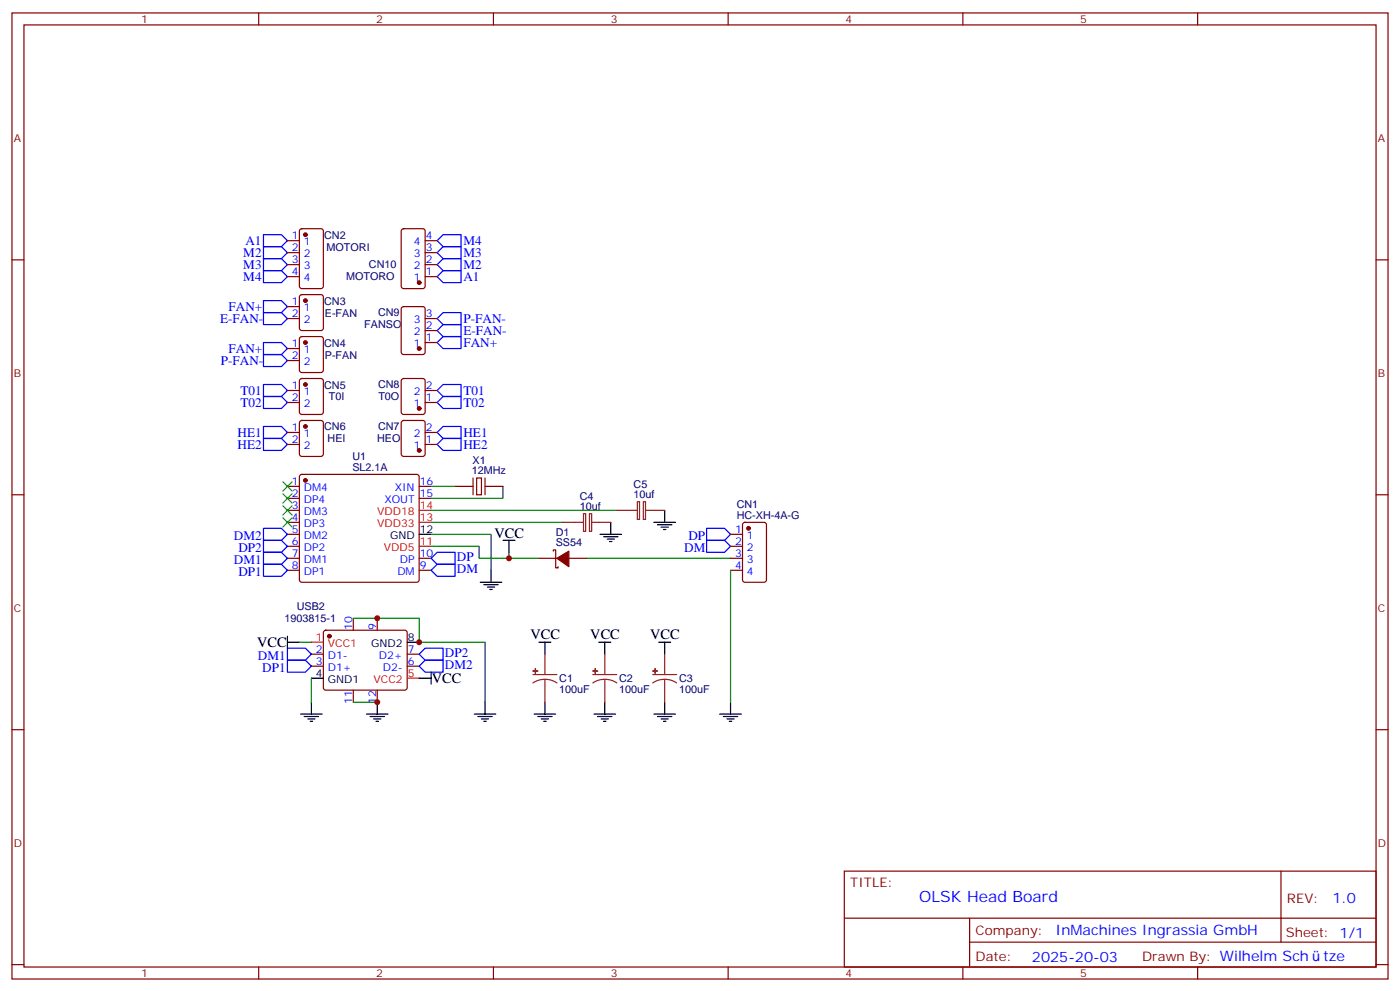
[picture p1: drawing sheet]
<svg xmlns="http://www.w3.org/2000/svg" width="412mm" height="292mm" viewBox="0 0 412 292" stroke-linecap="round" stroke-linejoin="round" font-family="sans-serif">
<g fill="none" stroke="#870000" stroke-width=".35">
<path d="M3.5 3.8h405.4v284.3h-405.4zM7.1 7.3h398.2v277.3h-398.2zM76.2 3.8v3.5M145.3 3.8v3.5M214.5 3.8v3.5M283.6 3.8v3.5M352.8 3.8v3.5M3.5 76.5h3.6M84.7 77.9h3.5M84.7 74.4h3.5M84.7 70.8h3.5M88.4 67.5l.5-.2h5.6l.7 .4v16.5l-.4 .7h-5.9l-.7-.4v-16.5z"/>
<path d="M118.4 67.5l.5-.2h5.6l.7 .4v16.5l-.4 .7h-5.9l-.7-.4v-16.5zM125.2 77.9h3.6M125.2 74.4h3.6M125.2 70.8h3.6M405.3 76.5h3.6M84.7 81.4h3.5M84.7 93.8h3.5M84.7 90.2h3.5M88.4 99.3l.5-.2h5.6l.7 .4v9.4l-.4 .7h-5.9l-.7-.4v-9.4zM88.4 86.9l.5-.2h5.6l.7 .4v9.5l-.4 .6-5.9 .1-.7-.5v-9.4zM118.4 90.4l.5-.2h5.6l.7 .5v12.9l-.4 .7-5.9 .1-.7-.5v-13zM125.2 81.4h3.6"/>
<path d="M125.2 97.3h3.6M125.2 93.8h3.6M84.7 118.5h3.5M84.7 114.9h3.5M84.7 102.6h3.5M84.7 106.1h3.5M88.4 111.6l.5-.2h5.6l.7 .4v9.5l-.4 .6-5.9 .1-.7-.5v-9.4zM118.4 111.6l.5-.2h5.6l.7 .4v9.5l-.4 .6-5.9 .1-.7-.5v-9.4zM125.2 100.8h3.6M125.2 118.5h3.6M125.2 114.9h3.6M84.7 130.8h3.5"/>
<path d="M84.7 127.3h3.5M88.4 139.8l.5-.2h33.9l.5 .2 .2 .5v30.4l-.3 .5-.4 .2h-33.9l-.5-.3-.2-.4v-30.4zM88.4 124l.5-.2h5.6l.7 .4v9.4l-.4 .7h-5.9l-.7-.4v-9.4zM118.4 124l.5-.2h5.6l.7 .4v9.4l-.4 .7h-5.9l-.7-.4v-9.4zM125.2 130.8h3.6M125.2 127.3h3.6M3.5 145.6h3.6M84.7 143.2h3.5M84.7 146.7h3.5M84.7 150.2h3.5M84.7 153.7h3.5M84.7 157.3h3.5"/>
<path d="M123.5 143.2h3.5M123.5 146.7h3.5M134.1 143.2h5.2M140.4 140.7h1.4v4.9h-1.4zM142.9 143.2h5.3M215.2 157.3h3.5M219 153.9l.4-.2h5.7l.6 .5 .1 16.5-.5 .6-5.9 .1-.6-.5-.1-16.5zM405.3 145.6h3.6M84.7 160.8h3.5M84.7 164.3h3.5M84.7 167.9h3.5M123.5 164.3h3.5"/>
<path d="M123.5 167.9h3.5M158.7 164.3h5.3M163 162.2v-.3h.7v5.2h.7v-.3M167.6 164.3h5.3M215.2 160.8h3.5M215.2 164.3h3.5M215.2 167.9h3.5M91.7 192.5h3.5M91.7 196.1h3.5M95.5 185.7l.5-.2h23.2l.5 .2 .2 .5v16.5l-.7 .4h-23.5l-.5-.7v-16.2zM104.1 182v3.5M111.1 182v3.5"/>
<path d="M119.9 192.5h3.6M119.9 196.1h3.6M3.5 214.8h3.6M104.1 203.1v3.6M111.1 203.1v3.6M405.3 214.8h3.6M248.7 256.4h156.6v28.2h-156.6zM377.3 256.4v20.9M248.7 270.2h156.5M285.6 277.3h119.6M285.6 270.2v14.2M3.5 283.9h3.6"/>
<path d="M76.2 284.6v3.5M145.3 284.6v3.5M214.5 284.6v3.5M283.6 284.6v3.5M352.8 284.6v3.5M405.3 283.9h3.6"/>
</g>
<g fill="#870000" stroke="#870000" stroke-width=".35">
<path d="M164 164.3l3.6-2.1v4.6z"/>
<circle cx="90" cy="141.4" r=".53"/>
<circle cx="97" cy="187.3" r=".53"/>
<circle cx="220.5" cy="155.5" r=".53"/>
<circle cx="123.5" cy="83.2" r=".53"/>
<circle cx="123.5" cy="102.6" r=".53"/>
<circle cx="123.5" cy="120.2" r=".53"/>
<circle cx="123.5" cy="132.6" r=".53"/>
<circle cx="90" cy="125.5" r=".53"/>
<circle cx="90" cy="113.2" r=".53"/>
<circle cx="90" cy="100.8" r=".53"/>
<circle cx="90" cy="88.5" r=".53"/>
<circle cx="90" cy="69.1" r=".53"/>
</g>
<path d="M123.5 153.7h3.5M123.5 150.2h3.5M123.5 160.8h3.5M91.7 189h3.5M119.9 199.6h3.6" fill="none" stroke="#f00" stroke-width=".35"/>
<g fill="none" stroke="#000" stroke-width=".35">
<path d="M123.5 157.3h3.5M148.2 159h3.5M149.9 159v3.6M176.7 157.3h6.4M177.8 158h4.2M178.9 158.7h2.1M179.6 159.4h.7M179.9 153.7v3.6M192.6 153.7h6.4M193.7 154.4h4.2M194.7 155.2h2.1M195.4 155.9h.7"/>
<path d="M195.8 150.2v3.5M141.5 171.4h6.3M142.5 172.1h4.3M143.6 172.8h2.1M144.3 173.5h.7M144.6 167.9v3.5M84.7 189h3.5M84.7 187.3v3.5M91.7 199.6h3.5M119.9 189h3.6M123.5 199.6h3.5M127 197.8v3.6"/>
<path d="M158.7 189h3.6M160.5 189v3.5M176.4 189h3.5M178.2 189v3.5M194 189h3.6M195.8 189v3.5M88.5 210.2h6.4M89.6 210.9h4.2M90.7 211.6h2.1M91.4 212.3h.7M91.7 206.7v3.5M107.9 210.2h6.4"/>
<path d="M109 210.9h4.2M110.1 211.6h2.1M110.8 212.3h.7M111.1 206.7v3.5M139.7 210.2h6.3M140.8 210.9h4.2M141.8 211.6h2.1M142.5 212.3h.7M142.9 206.7v3.5M157.3 210.2h6.4M158.4 210.9h4.2M159.5 211.6h2.1"/>
<path d="M160.2 212.3h.7M160.5 206.7v3.5M175 210.2h6.3M176 210.9h4.3M177.1 211.6h2.1M177.8 212.3h.7M178.2 206.7v3.5M192.6 210.2h6.4M193.7 210.9h4.2M194.7 211.6h2.1M195.4 212.3h.7M195.8 206.7v3.5"/>
<path d="M212 210.2h6.4M213.1 210.9h4.2M214.1 211.6h2.2M214.8 212.3h.7M215.2 206.7v3.5"/>
</g>
<g fill="none" stroke="#008700" stroke-width=".35">
<path d="M127 157.3h17.6v10.6M127 143.2h7.1M127 150.2h54.7M127 153.7h38.8M148.2 143.2v3.5h-21.2M127 160.8h14.1v3.5h17.6M149.9 162.6v1.7M172.9 164.3h42.3M215.2 167.9v38.8M88.2 189h3.5M91.7 199.6v7.1M104.1 182h19.4v7h19.4v17.7"/>
<path d="M104.1 206.7h7"/>
</g>
<g fill="none" stroke="#00f" stroke-width=".35">
<path d="M77.6 79.7h5.3l1.8 1.7-1.8 1.8h-5.3zM77.6 76.1h5.3l1.8 1.8-1.8 1.8h-5.3zM77.6 72.6h5.3l1.8 1.8-1.8 1.7h-5.3zM77.6 69.1h5.3l1.8 1.7-1.8 1.8h-5.3zM128.8 70.8l1.7-1.7h5.3v3.5h-5.3zM128.8 74.4l1.7-1.8h5.3v3.5h-5.3zM128.8 77.9l1.7-1.8h5.3v3.6h-5.3zM77.6 88.5h5.3l1.8 1.7-1.8 1.8h-5.3zM77.6 92h5.3l1.8 1.8-1.8 1.7h-5.3zM128.8 81.4l1.7-1.7h5.3v3.5h-5.3zM128.8 97.3l1.7-1.8h5.3v3.6h-5.3zM130.5 92h5.3v3.5h-5.3l-1.7-1.7z"/>
<path d="M77.6 104.4h5.3l1.8 1.7-1.8 1.8h-5.3zM77.6 100.8h5.3l1.8 1.8-1.8 1.8h-5.3zM77.6 113.2h5.3l1.8 1.7-1.8 1.8h-5.3zM77.6 116.7h5.3l1.8 1.8-1.8 1.7h-5.3zM128.8 118.5l1.7-1.8h5.3v3.5h-5.3zM128.8 114.9l1.7-1.7h5.3v3.5h-5.3zM128.8 100.8l1.7-1.7h5.3v3.5h-5.3zM77.6 129h5.3l1.8 1.8-1.8 1.8h-5.3zM77.6 125.5h5.3l1.8 1.8-1.8 1.7h-5.3zM128.8 130.8l1.7-1.8h5.3v3.6h-5.3zM128.8 127.3l1.7-1.8h5.3v3.5h-5.3zM77.6 155.5h5.3l1.8 1.8-1.8 1.7h-5.3z"/>
<path d="M77.6 159h5.3l1.8 1.8-1.8 1.8h-5.3zM208.1 155.5h5.3l1.8 1.8-1.8 1.7h-5.3zM208.1 159h5.3l1.8 1.8-1.8 1.8h-5.3zM77.6 162.6h5.3l1.8 1.7-1.8 1.8h-5.3zM77.6 166.1h5.3l1.8 1.8-1.8 1.7h-5.3zM127 167.9l1.8-1.8h5.3v3.5h-5.3zM127 164.3l1.8-1.7h5.3v3.5h-5.3zM84.7 194.3h5.3l1.7 1.8-1.7 1.7h-5.3zM84.7 190.8h5.3l1.7 1.7-1.7 1.8h-5.3zM125.2 190.8h5.3v3.5h-5.3l-1.7-1.8zM125.2 194.3h5.3v3.5h-5.3l-1.7-1.7z"/>
</g>
<path d="M83.3 152.3l2.8 2.9M83.3 148.8l2.8 2.8M83.3 145.3l2.8 2.8M83.3 141.7l2.8 2.9M86.1 152.3l-2.8 2.9M86.1 148.8l-2.8 2.8M86.1 145.3l-2.8 2.8M86.1 141.7l-2.8 2.9" fill="none" stroke="#3c3" stroke-width=".35"/>
<path d="M139.3 140.7v4.9M142.9 140.7v4.9" fill="none" stroke="#871200" stroke-width=".35"/>
<g fill="none" stroke="#8c2424" stroke-width=".35">
<path d="M165.8 153.7h6M171.9 151.2h.6v5.2h-.6zM173.6 151.2h.7v5.2h-.7zM174.3 153.7h5.6M181.7 150.2h6M187.7 147.7h.7v5.2h-.7zM189.5 147.7h.6v5.2h-.6zM190.1 150.2h5.7M157 198.5h7M160.5 200l1.9 .2 1.6 .8M160.5 200l-1.8 .2-1.7 .8M160.5 192.5v6"/>
<path d="M160.5 200v6.7M174.6 198.5h7.1M178.2 200l1.8 .2 1.7 .8M178.2 200l-1.9 .2-1.7 .8M178.2 192.5v6M178.2 200v6.7M192.3 198.5h7M195.8 200l1.8 .2 1.7 .8M195.8 200l-1.9 .2-1.6 .8M195.8 192.5v6M195.8 200v6.7"/>
</g>
<g fill="#8c2424" stroke="#8c2424" stroke-width=".35">
<path d="M157 197.5h1.4z"/>
<path d="M157.7 196.8v1.4z"/>
<path d="M174.6 197.5h1.4z"/>
<path d="M175.3 196.8l.1 1.4z"/>
<path d="M192.3 197.5h1.4z"/>
<path d="M193 196.8v1.4z"/>
</g>
<g fill="#c00">
<circle cx="149.9" cy="164.3" r=".88"/>
<circle cx="123.5" cy="189" r=".88"/>
<circle cx="111.1" cy="182" r=".88"/>
<circle cx="111.1" cy="206.7" r=".88"/>
</g>
<text font-size="4.6" fill="#00f" x="270.8" y="265.4">OLSK Head Board</text>
<g font-size="4.2">
<text x="145.7" y="158.3">VCC</text>
<text x="75.8" y="190.4">VCC</text>
<text x="156.2" y="188">VCC</text>
<text x="173.9" y="188">VCC</text>
<text x="191.5" y="188">VCC</text>
<text x="127.2" y="201">VCC</text>
</g>
<g font-size="4.2" fill="#00f">
<text x="392.5" y="265.7">1.0</text>
<text x="310.9" y="275.2">InMachines Ingrassia GmbH</text>
<text x="304" y="283">2025-20-03</text>
<text x="389.8" y="282.9">tze</text>
</g>
<g font-size="3.9" fill="#00f">
<text x="71.7" y="75.6">M2</text>
<text x="72.3" y="72.1">A1</text>
<text x="136.5" y="72.1">M4</text>
<text x="136.5" y="75.6">M3</text>
<text x="71.7" y="82.7">M4</text>
<text x="71.7" y="79.2">M3</text>
<text x="136.5" y="79.1">M2</text>
<text x="136.5" y="82.7">A1</text>
<text x="64.9" y="95">E-FAN-</text>
<text x="67.3" y="91.5">FAN+</text>
<text x="136.5" y="95">P-FAN-</text>
<text x="136.5" y="98.5">E-FAN-</text>
<text x="65.1" y="107.4">P-FAN-</text>
<text x="67.3" y="103.8">FAN+</text>
<text x="136.5" y="102.1">FAN+</text>
<text x="70.8" y="116.2">T01</text>
<text x="70.8" y="119.7">T02</text>
<text x="136.5" y="119.7">T02</text>
<text x="136.5" y="116.2">T01</text>
<text x="70" y="128.5">HE1</text>
<text x="136.5" y="128.5">HE1</text>
<text x="70" y="132.1">HE2</text>
<text x="136.5" y="132.1">HE2</text>
<text x="68.9" y="159">DM2</text>
<text x="202.8" y="159">DP</text>
<text x="68.9" y="166.1">DM1</text>
<text x="70.2" y="162.6">DP2</text>
<text x="134.6" y="165.1">DP</text>
<text x="201.5" y="162.5">DM</text>
<text x="70.2" y="169.6">DP1</text>
<text x="134.6" y="168.6">DM</text>
<text x="75.9" y="194.3">DM1</text>
<text x="77.3" y="197.8">DP1</text>
<text x="131.1" y="196.9">DM2</text>
<text x="131.1" y="193.3">DP2</text>
</g>
<g font-size="3.9" fill="#800">
<text x="250.5" y="261">TITLE:</text>
<text x="379.1" y="265.7">REV:</text>
<text x="287.4" y="275.2">Company:</text>
<text x="378.7" y="275.8">Sheet: 1/1</text>
<text x="287.4" y="282.9">Date:</text>
<text x="336.4" y="282.9">Drawn By: Wilhelm Sch</text>
</g>
<g font-size="3.2" fill="#800">
<text x="41.6" y="6.8">1</text>
<text x="110.8" y="6.8">2</text>
<text x="179.9" y="6.8">3</text>
<text x="249.1" y="6.8">4</text>
<text x="318.2" y="6.8">5</text>
<text x="4.1" y="41.9">A</text>
<text x="405.9" y="41.9">A</text>
<text x="4.1" y="111.1">B</text>
<text x="405.9" y="111.1">B</text>
<text x="4.1" y="180.2">C</text>
<text x="405.9" y="180.2">C</text>
<text x="4.1" y="249.3">D</text>
<text x="405.9" y="249.3">D</text>
<text x="41.6" y="287.6">1</text>
<text x="110.8" y="287.6">2</text>
<text x="179.9" y="287.6">3</text>
<text x="249.1" y="287.6">4</text>
<text x="318.2" y="287.6">5</text>
</g>
<g font-size="3.2" fill="#00f">
<text x="86" y="70.5">1</text>
<text x="125.4" y="70.5">4</text>
<text x="86" y="74">2</text>
<text x="86" y="77.5">3</text>
<text x="89.5" y="72.2">1</text>
<text x="89.5" y="75.8">2</text>
<text x="121.9" y="75.8">3</text>
<text x="121.9" y="72.2">4</text>
<text x="125.4" y="77.5">2</text>
<text x="125.4" y="74">3</text>
<text x="86" y="81.1">4</text>
<text x="89.5" y="79.3">3</text>
<text x="89.5" y="82.8">4</text>
<text x="121.9" y="82.8">1</text>
<text x="121.9" y="79.3">2</text>
<text x="125.4" y="81.1">1</text>
<text x="86" y="89.9">1</text>
<text x="86" y="93.4">2</text>
<text x="89.5" y="91.7">1</text>
<text x="89.5" y="95.2">2</text>
<text x="121.9" y="95.2">3</text>
<text x="125.4" y="93.4">3</text>
<text x="121.9" y="98.7">2</text>
<text x="125.4" y="100.5">1</text>
<text x="125.4" y="96.9">2</text>
<text x="86" y="102.2">1</text>
<text x="86" y="105.8">2</text>
<text x="89.5" y="104">1</text>
<text x="89.5" y="107.5">2</text>
<text x="121.9" y="102.2">1</text>
<text x="86" y="114.6">1</text>
<text x="86" y="118.1">2</text>
<text x="89.5" y="116.3">1</text>
<text x="89.5" y="119.9">2</text>
<text x="121.9" y="119.9">1</text>
<text x="121.9" y="116.3">2</text>
<text x="125.4" y="118.1">1</text>
<text x="125.4" y="114.6">2</text>
<text x="86" y="126.9">1</text>
<text x="86" y="130.5">2</text>
<text x="89.5" y="128.7">1</text>
<text x="121.9" y="128.7">2</text>
<text x="125.4" y="130.5">1</text>
<text x="125.4" y="126.9">2</text>
<text x="89.5" y="132.2">2</text>
<text x="121.9" y="132.2">1</text>
<text x="86" y="142.8">1</text>
<text x="123.6" y="142.8">16</text>
<text x="86" y="146.3">2</text>
<text x="86" y="149.9">3</text>
<text x="89.5" y="144.6">DM4</text>
<text x="89.5" y="148.1">DP4</text>
<text x="113.2" y="148.1">XOUT</text>
<text x="116.3" y="144.6">XIN</text>
<text x="123.6" y="146.3">15</text>
<text x="86" y="153.4">4</text>
<text x="89.5" y="151.6">DM3</text>
<text x="89.5" y="155.2">DP3</text>
<text x="86" y="156.9">5</text>
<text x="86" y="160.4">6</text>
<text x="89.5" y="158.7">DM2</text>
<text x="216.5" y="156.9">1</text>
<text x="216.5" y="160.4">2</text>
<text x="220" y="158.7">1</text>
<text x="86" y="164">7</text>
<text x="86" y="167.5">8</text>
<text x="89.5" y="162.2">DP2</text>
<text x="89.5" y="165.7">DM1</text>
<text x="117.8" y="165.7">DP</text>
<text x="123.6" y="167.5">9</text>
<text x="123.6" y="164">10</text>
<text x="216.5" y="164">3</text>
<text x="216.5" y="167.5">4</text>
<text x="220" y="162.2">2</text>
<text x="220" y="165.7">3</text>
<text x="89.5" y="169.3">DP1</text>
<text x="117" y="169.3">DM</text>
<text x="220" y="169.3">4</text>
<text x="103.7" y="185.5" transform="rotate(-90 103.7 185.5)">10</text>
<text x="110.8" y="185.5" transform="rotate(-90 110.8 185.5)">9</text>
<text x="93.1" y="192.2">2</text>
<text x="93.1" y="195.7">3</text>
<text x="96.6" y="194">D1-</text>
<text x="96.6" y="197.5">D1+</text>
<text x="111.6" y="194">D2+</text>
<text x="112.7" y="197.5">D2-</text>
<text x="120.1" y="195.7">6</text>
<text x="120.1" y="192.2">7</text>
<text x="103.7" y="207.2" transform="rotate(-90 103.7 207.2)">11</text>
<text x="110.8" y="207.2" transform="rotate(-90 110.8 207.2)">12</text>
</g>
<g font-size="3.2" fill="#000080">
<text x="95.5" y="70.2">CN2</text>
<text x="96.2" y="73.8">MOTORI</text>
<text x="102" y="82.5">MOTORO</text>
<text x="108.7" y="79">CN10</text>
<text x="95.5" y="89.7">CN3</text>
<text x="95.7" y="93.2">E-FAN</text>
<text x="111.4" y="93.1">CN9</text>
<text x="95.5" y="102">CN4</text>
<text x="107.3" y="96.6">FANSO</text>
<text x="95.7" y="105.5">P-FAN</text>
<text x="95.5" y="114.3">CN5</text>
<text x="96.9" y="117.9">T0I</text>
<text x="111.4" y="114.3">CN8</text>
<text x="111.5" y="117.8">T0O</text>
<text x="95.5" y="126.7">CN6</text>
<text x="96.5" y="130.2">HEI</text>
<text x="111.1" y="130.2">HEO</text>
<text x="111.4" y="126.6">CN7</text>
<text x="103.8" y="135.3">U1</text>
<text x="139.2" y="136.5">X1</text>
<text x="103.8" y="138.6">SL2.1A</text>
<text x="139" y="139.6">12MHz</text>
<text x="186.6" y="143.5">C5</text>
<text x="170.8" y="147">C4</text>
<text x="186.6" y="146.6">10uf</text>
<text x="217" y="149.5">CN1</text>
<text x="170.8" y="150.1">10uf</text>
<text x="217" y="152.7">HC-XH-4A-G</text>
<text x="163.7" y="160.8">SS54</text>
<text x="163.7" y="157.6">D1</text>
<text x="87.4" y="179.6">USB2</text>
<text x="83.8" y="183.1">1903815-1</text>
<text x="164.7" y="203.9">100uF</text>
<text x="164.7" y="200.7">C1</text>
<text x="182.4" y="203.9">100uF</text>
<text x="182.4" y="200.7">C2</text>
<text x="200" y="203.9">100uF</text>
<text x="200" y="200.7">C3</text>
</g>
<g font-size="3.2" fill="#f00">
<text x="123.6" y="149.9">14</text>
<text x="111.1" y="155.2">VDD33</text>
<text x="111.1" y="151.6">VDD18</text>
<text x="123.6" y="153.4">13</text>
<text x="123.6" y="160.4">11</text>
<text x="113.1" y="162.2">VDD5</text>
<text x="93.1" y="188.7">1</text>
<text x="96.6" y="190.4">VCC1</text>
<text x="110" y="201">VCC2</text>
<text x="120.1" y="199.2">5</text>
</g>
<g font-size="3.2">
<text x="114.9" y="158.7">GND</text>
<text x="123.6" y="156.9">12</text>
<text x="109.3" y="190.4">GND2</text>
<text x="120.1" y="188.7">8</text>
<text x="93.1" y="199.2">4</text>
<text x="96.6" y="201">GND1</text>
</g>
</svg>
